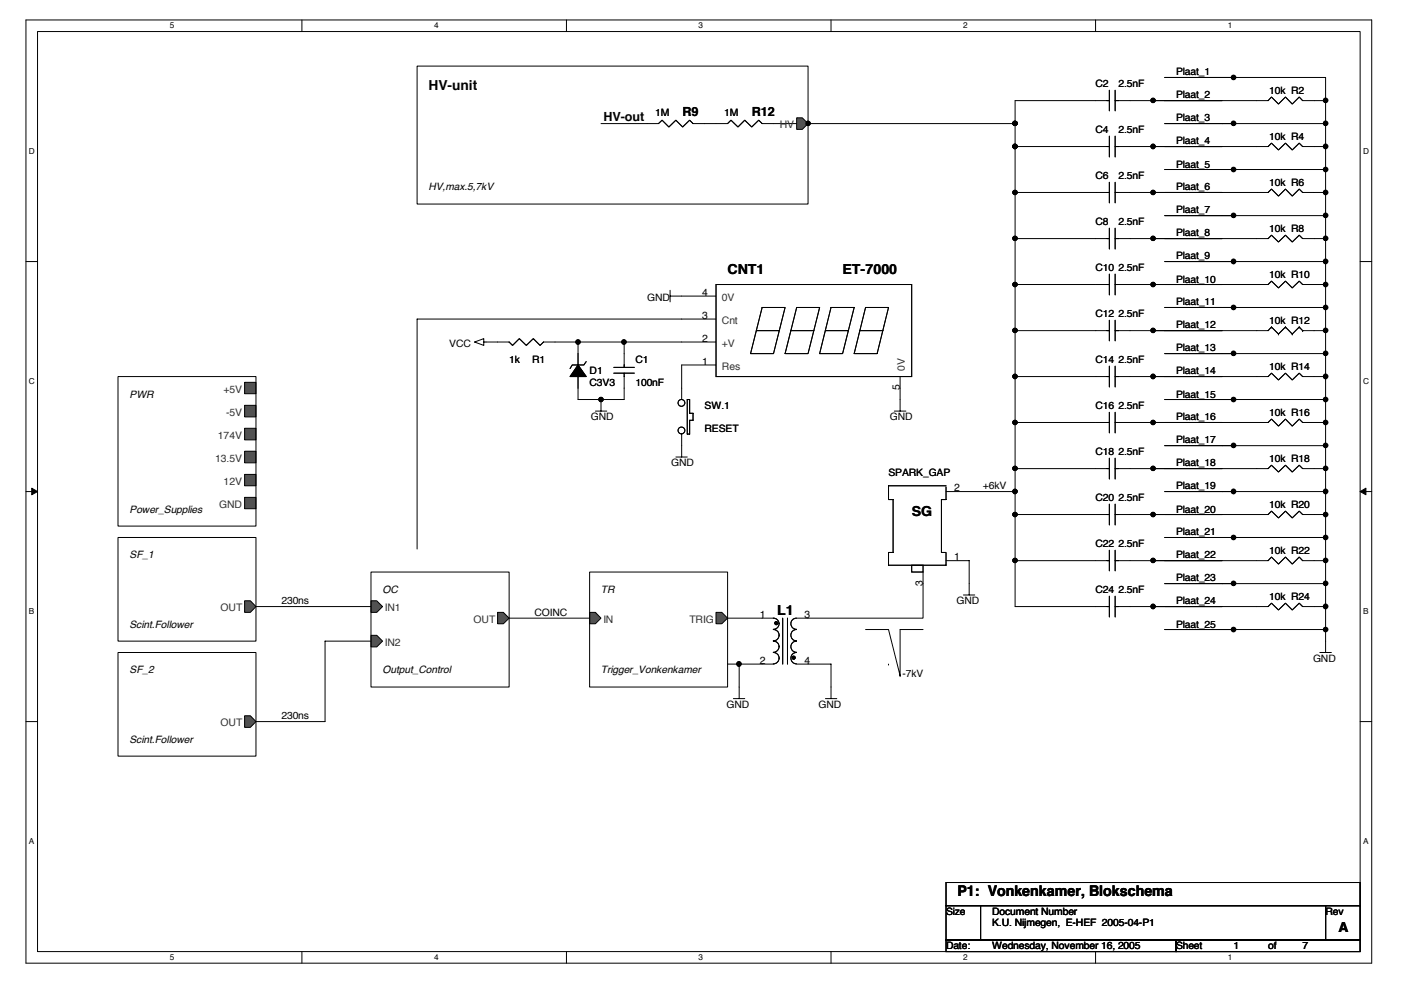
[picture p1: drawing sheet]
<svg xmlns="http://www.w3.org/2000/svg" width="297mm" height="210mm" viewBox="0 0 297 210" stroke-linecap="round" stroke-linejoin="round" font-family="sans-serif">
<path d="M5.5 4.2h285.3v200h-285.3zM8 6.7h280.4v195.1h-280.4z" fill="none" stroke="#000" stroke-width=".21"/>
<g fill="#fff">
<path d="M36 4.5h.9v1.9h-.9z"/>
<path d="M36 202h.9v1.9h-.9z"/>
</g>
<path d="M64 4.2v2.5M64 201.8v2.4" fill="none" stroke="#000" stroke-width=".21"/>
<g fill="#fff">
<path d="M92 4.5h1v1.9h-1z"/>
<path d="M92 202h1v1.9h-1z"/>
</g>
<path d="M120.1 4.2v2.5M120.1 201.8v2.4" fill="none" stroke="#000" stroke-width=".21"/>
<g fill="#fff">
<path d="M148.1 4.5h1v1.9h-1z"/>
<path d="M148.1 202h1v1.9h-1z"/>
</g>
<path d="M176.2 4.2v2.5M176.2 201.8v2.4" fill="none" stroke="#000" stroke-width=".21"/>
<g fill="#fff">
<path d="M204.2 4.5h.9v1.9h-.9z"/>
<path d="M204.2 202h.9v1.9h-.9z"/>
</g>
<path d="M232.3 4.2v2.5M232.3 201.8v2.4" fill="none" stroke="#000" stroke-width=".21"/>
<g fill="#fff">
<path d="M260.3 4.5h.9v1.9h-.9z"/>
<path d="M260.3 202h.9v1.9h-.9z"/>
<path d="M6.1 31.1h1.3v1.9h-1.3z"/>
<path d="M289 31.1h1.2v1.9h-1.2z"/>
<path d="M6.1 79.8h1.3v1.9h-1.3z"/>
<path d="M289 79.8h1.2v1.9h-1.2z"/>
</g>
<path d="M5.5 55.5h2.5M288.4 55.5h2.4" fill="none" stroke="#000" stroke-width=".21"/>
<g fill="#fff">
<path d="M6.1 128.6h1.2v1.9h-1.2z"/>
<path d="M289 128.6h1.2v1.9h-1.2z"/>
</g>
<path d="M5.5 104.2h2.5M288.4 104.2h2.4" fill="none" stroke="#000" stroke-width=".21"/>
<path d="M6.7 103.5l1.3 .7-1.3 .7zM288.4 104.2l1.2-.7v1.4z" fill="#000" stroke="#000" stroke-width=".21"/>
<g fill="#fff">
<path d="M6.1 177.4h1.2v1.9h-1.2z"/>
<path d="M289 177.4h1.2v1.9h-1.2z"/>
</g>
<g fill="none" stroke="#000" stroke-width=".21">
<path d="M235.2 19.1v4.4M236.4 19.1v4.4M259.1 16.4h22v14.7M127.4 26.2h12.2l.8-.7 1.4 1.4 1.5-1.4 1.4 1.4 1.5-1.4 .7 .7h7.4l.7-.7 1.5 1.4 1.4-1.4 1.5 1.4 1.5-1.4 .7 .7h53.6M215.2 31.1h17.1M235.2 21.3h-20v107.3h17.1M236.4 21.3h30M239.6 31.1h26.8M246.9 35.9h34.2v4.9M246.9 26.2h34.2M278.6 31.1h2.5v4.8M278.6 21.3h2.5"/>
<path d="M215.2 40.8h17.1M215.2 50.6h17.1M239.6 40.8h29.3l.7-.7 1.5 1.5 1.4-1.5 1.5 1.5 1.5-1.5 .7 .7h4.9v4.9M239.6 50.6h29.3l.7-.7 1.5 1.4 1.4-1.4 1.5 1.4 1.5-1.4 .7 .7h4.9v4.9M259.1 45.7h22v4.9M259.1 55.5h22M281.1 55.5v4.8M100.6 72.5l2-.7v1.4zM102.6 72.5h2.9M117.7 72.5h26.8M122.6 79.8v4.9h9.7v-2.4M122.6 72.5v4.9"/>
<path d="M124.3 76.7l-.5 .7h-2.5l-.4 .7M132.3 72.5v2.5M142.1 62.8h2.4M142.1 61.6v2.4M144.5 77.4v7.3M144.5 67.6h-56.1v48.8M215.2 79.8h20M215.2 60.3h17.1M215.2 70.1h17.1M235.2 77.6v4.4M236.4 79.8h30M236.4 77.6v4.4"/>
<path d="M239.6 60.3h26.8M239.6 70.1h29.3M246.9 65.2h34.2M259.1 75h22M268.9 70.1l.7-.8 1.5 1.5 1.4-1.5 1.5 1.5 1.5-1.5 .7 .8M269.6 69.3h.1M269.6 69.3l-.7 .8M269.6 69.3l1.5 1.5M271.1 70.8h.1M272.5 69.3h.1M272.5 69.3l-1.4 1.5M272.5 69.3l1.5 1.5"/>
<path d="M274 70.8h.1M275.5 69.3h.1M275.5 69.3l-1.5 1.5M275.5 69.3l.7 .8M276.2 70.1h.1M276.2 70.1h4.9M278.6 60.3h2.5v4.9M278.6 79.8h2.5v4.9M281.1 65.2v14.6M126.2 87.2h2.5M127.4 84.7v2.5M143.3 96.9h2.4"/>
<path d="M144.5 92v4.9M145.7 84.7h.5v2.9h.7v1.5h-.7v2.9h-.5zM189.6 87.2h2.5M190.8 82.3v4.9M215.2 89.6h17.1M215.2 99.4h17.1M239.6 99.4h29.3l.7-.8 1.5 1.5 1.4-1.5 1.5 1.5 1.5-1.5 .7 .8h4.9v4.8M239.6 89.6h26.8M246.9 84.7h34.2M259.1 94.5h22M278.6 89.6h2.5v4.9M281.1 84.7v4.9"/>
<path d="M281.1 94.5v4.9M203 118.9h2.5v7.3M203 104.2h12.2M215.2 109.1h20M215.2 118.9h20M235.2 106.9v4.4M235.2 116.7v4.3M236.4 118.9h32.5l.7-.8 1.5 1.5 1.4-1.5 1.5 1.5 1.5-1.5 .7 .8h4.9v4.8M236.4 109.1h30M236.4 106.9v4.4M236.4 116.7v4.3M246.9 114h34.2"/>
<path d="M259.1 104.2h22v4.9M278.6 109.1h2.5v4.9M281.1 114v4.9M54.3 128.6h24.4M78.7 135.9h-9.8v17.1h-14.6M107.9 131.1h17.1M154.3 131.1h7.3M183.5 133.5h4.9l2.4 9.8v-9.8h4.9M195.7 123.7v7.4h-24.4M204.3 126.2h2.4M239.6 128.6h26.8M246.9 133.5h34.2v4.8"/>
<path d="M246.9 123.7h34.2M278.6 128.6h2.5v4.9M279.8 138.3h2.5M281.1 123.7v4.9M5.5 153h2.5M154.3 140.8h7.3M155.5 148.1h2.4M156.7 140.8v7.3M171.3 140.8h4.9v7.3M175 148.1h2.4M188.4 140.8h.1M190.8 143.3h.1"/>
<path d="M288.4 153h2.4M200.6 187.1h87.8v4.9h-87.8zM200.6 192h7.3v7.3h-7.3zM200.6 199.3h48.7v2.5h-48.7zM207.9 192h73.2v7.3h-73.2zM249.3 199.3h39.1v2.5h-39.1zM281.1 192h7.3v7.3h-7.3z"/>
<circle cx="144.5" cy="91.3" r=".72"/>
<circle cx="144.5" cy="85.4" r=".72"/>
</g>
<g fill="#000" stroke="#000" stroke-width=".21">
<path d="M122.6 77.4l1.7 2.4h-3.4z" fill-rule="evenodd"/>
<path d="M122.6 77.4l1.7 2.4h-3.4z" fill-rule="evenodd"/>
<circle cx="261.5" cy="16.4" r=".47"/>
<circle cx="171.3" cy="26.2" r=".47"/>
<circle cx="215.2" cy="31" r=".49"/>
<circle cx="215.2" cy="26.2" r=".48"/>
<circle cx="244.5" cy="31" r=".48"/>
<circle cx="244.5" cy="21.3" r=".47"/>
<circle cx="261.5" cy="35.9" r=".47"/>
<circle cx="261.5" cy="26.2" r=".47"/>
<circle cx="281" cy="31" r=".48"/>
<circle cx="281" cy="35.9" r=".47"/>
<circle cx="281" cy="26.2" r=".47"/>
<circle cx="281" cy="21.3" r=".47"/>
<circle cx="215.2" cy="40.8" r=".48"/>
<circle cx="215.2" cy="50.5" r=".48"/>
<circle cx="244.5" cy="40.8" r=".47"/>
<circle cx="244.5" cy="50.5" r=".47"/>
<circle cx="261.5" cy="55.4" r=".48"/>
<circle cx="261.5" cy="45.7" r=".47"/>
<circle cx="281" cy="55.4" r=".48"/>
<circle cx="281" cy="40.8" r=".47"/>
<circle cx="281" cy="45.7" r=".47"/>
<circle cx="281" cy="50.5" r=".47"/>
<circle cx="122.5" cy="72.5" r=".47"/>
<circle cx="132.3" cy="72.5" r=".47"/>
<circle cx="215.2" cy="79.8" r=".49"/>
<circle cx="215.2" cy="70.1" r=".48"/>
<circle cx="215.2" cy="60.3" r=".48"/>
<circle cx="244.5" cy="79.8" r=".48"/>
<circle cx="244.5" cy="60.3" r=".47"/>
<circle cx="244.5" cy="70.1" r=".47"/>
<circle cx="261.5" cy="65.2" r=".47"/>
<circle cx="261.5" cy="74.9" r=".47"/>
<circle cx="281" cy="79.8" r=".48"/>
<circle cx="281" cy="70.1" r=".47"/>
<circle cx="281" cy="65.2" r=".47"/>
<circle cx="281" cy="60.3" r=".47"/>
<circle cx="281" cy="74.9" r=".47"/>
<circle cx="127.4" cy="84.7" r=".47"/>
<circle cx="215.2" cy="89.6" r=".48"/>
<circle cx="215.2" cy="99.3" r=".48"/>
<circle cx="244.5" cy="89.6" r=".47"/>
<circle cx="244.5" cy="99.3" r=".47"/>
<circle cx="261.5" cy="94.4" r=".47"/>
<circle cx="261.5" cy="84.7" r=".47"/>
<circle cx="281" cy="94.4" r=".47"/>
<circle cx="281" cy="89.6" r=".47"/>
<circle cx="281" cy="84.7" r=".47"/>
<circle cx="281" cy="99.3" r=".47"/>
<circle cx="215.2" cy="104.2" r=".49"/>
<circle cx="215.2" cy="109.1" r=".48"/>
<circle cx="215.2" cy="118.8" r=".48"/>
<circle cx="244.5" cy="109.1" r=".47"/>
<circle cx="244.5" cy="118.8" r=".47"/>
<circle cx="261.5" cy="104.2" r=".48"/>
<circle cx="261.5" cy="114" r=".47"/>
<circle cx="281" cy="104.2" r=".48"/>
<circle cx="281" cy="114" r=".47"/>
<circle cx="281" cy="109.1" r=".47"/>
<circle cx="281" cy="118.8" r=".47"/>
<circle cx="244.5" cy="128.6" r=".48"/>
<circle cx="261.5" cy="123.7" r=".47"/>
<circle cx="261.5" cy="133.5" r=".47"/>
<circle cx="281" cy="128.6" r=".48"/>
<circle cx="281" cy="123.7" r=".47"/>
<circle cx="281" cy="133.5" r=".47"/>
<circle cx="156.7" cy="140.8" r=".48"/>
</g>
<g fill="#525252" stroke="#000" stroke-width=".21">
<path d="M125 129.8h1.2l1.2 1.3-1.2 1.1h-1.2z" fill-rule="evenodd"/>
<path d="M151.8 129.8h1.2l1.3 1.3-1.3 1.1h-1.2z" fill-rule="evenodd"/>
</g>
<path d="M244.5 70.1h14.6M125 121.3h29.3v24.4h-29.3zM232.3 128.6h2.9M235.2 126.4v4.4M236.4 128.6h3.2M236.4 126.4v4.4" fill="none" stroke="#000" stroke-width=".21"/>
<path d="M168.9 25h1.2l1.2 1.2-1.2 1.2h-1.2z" fill-rule="evenodd" fill="#525252" stroke="#000" stroke-width=".21"/>
<path d="M88.4 14h82.9v29.3h-82.9zM235.2 38.6v4.4M236.4 38.6v4.4M232.3 40.8h2.9M236.4 40.8h3.2M246.9 55.5h14.6M246.9 104.2h14.6" fill="none" stroke="#000" stroke-width=".21"/>
<path d="M51.9 151.8h1.2l1.2 1.2-1.2 1.2h-1.2z" fill-rule="evenodd" fill="#525252" stroke="#000" stroke-width=".21"/>
<path d="M266.4 31.1h2.5l.7-.7 1.5 1.4 1.4-1.4 1.5 1.4 1.5-1.4 .7 .7h2.4M244.5 89.6h14.6M25 138.3h29.3v22h-29.3z" fill="none" stroke="#000" stroke-width=".21"/>
<g fill="#525252" stroke="#000" stroke-width=".21">
<path d="M78.7 127.4h1.2l1.2 1.2-1.2 1.2h-1.2z" fill-rule="evenodd"/>
<path d="M105.5 129.8h1.2l1.2 1.3-1.2 1.1h-1.2z" fill-rule="evenodd"/>
<path d="M78.7 134.7h1.2l1.2 1.2-1.2 1.3h-1.2z" fill-rule="evenodd"/>
</g>
<g fill="none" stroke="#000" stroke-width=".21">
<path d="M232.3 31.1h2.9M235.2 28.9v4.4M236.4 31.1h3.2M236.4 28.9v4.4M244.5 21.3h14.6M232.3 50.6h2.9M235.2 48.4v4.4M235.2 58.1v4.4M236.4 48.4v4.4M236.4 58.1v4.4M236.4 50.6h3.2M244.5 40.8h14.6"/>
<path d="M144.5 62.8h7.3M144.5 67.6h7.3M144.5 72.5h7.3M144.5 77.4h7.3M151.8 60.3h41.5v19.5h-41.5zM160.4 70.1h4.8M161.6 65.2h4.9l-2.5 9.8h-4.9zM167.7 70.1h4.9M168.9 65.2h4.9l-2.5 9.8h-4.8zM175 70.1h4.9M176.2 65.2h4.9l-2.5 9.8h-4.8zM182.3 70.1h4.9"/>
<path d="M183.5 65.2h4.9l-2.4 9.8h-4.9zM190.8 79.8v2.5M232.3 60.3h2.9M232.3 70.1h2.9M235.2 67.9v4.4M236.4 60.3h3.2M236.4 67.9v4.4M236.4 70.1h3.2M244.5 60.3h14.6M246.9 75h14.6M266.4 60.3h2.5l.7-.7 1.5 1.4 1.4-1.4 1.5 1.4 1.5-1.4 .7 .7h2.4M266.4 79.8h2.5l.7-.7 1.5 1.5 1.4-1.5 1.5 1.5 1.5-1.5 .7 .7h2.4"/>
<path d="M232.3 89.6h2.9M235.2 87.4v4.4M236.4 87.4v4.4M236.4 89.6h3.2M266.4 89.6h2.5l.7-.7 1.5 1.4 1.4-1.4 1.5 1.4 1.5-1.4 .7 .7h2.4M244.5 109.1h14.6M244.5 118.9h14.6M266.4 109.1h2.5l.7-.7 1.5 1.4 1.4-1.4 1.5 1.4 1.5-1.4 .7 .7h2.4M78.7 121.3h29.2v24.4h-29.2zM161.6 131.1h2.4M164 131.1a1.19 1.19 0 0 1 1.2 1.1 1.19 1.19 0 0 1-1.2 1.2M164 133.5a1.21 1.21 0 0 1 1.2 1.2 1.21 1.21 0 0 1-1.2 1.2"/>
<path d="M164 135.9a1.19 1.19 0 0 1 1.2 1.2 1.19 1.19 0 0 1-1.2 1.2M164 138.3a1.21 1.21 0 0 1 1.2 1.3 1.21 1.21 0 0 1-1.2 1.2M165.9 131.1v9.7M167 131.1v9.7M168.9 131.1a1.19 1.19 0 0 0-1.2 1.1 1.19 1.19 0 0 0 1.2 1.2M168.9 133.5a1.21 1.21 0 0 0-1.2 1.2 1.21 1.21 0 0 0 1.2 1.2M168.9 135.9a1.19 1.19 0 0 0-1.2 1.2 1.19 1.19 0 0 0 1.2 1.2M168.9 138.3a1.21 1.21 0 0 0-1.2 1.3 1.21 1.21 0 0 0 1.2 1.2M168.9 131.1h2.4M266.4 128.6h2.5l.7-.7 1.5 1.4 1.4-1.4 1.5 1.4 1.5-1.4 .7 .7h2.4M161.6 140.8h2.4M168.9 140.8h2.4"/>
</g>
<g fill="#000" stroke="#000" stroke-width=".21">
<circle cx="164.6" cy="132.1" r=".34"/>
<circle cx="168.3" cy="139.4" r=".34"/>
</g>
<path d="M51.9 127.4h1.2l1.2 1.2-1.2 1.2h-1.2z" fill-rule="evenodd" fill="#525252" stroke="#000" stroke-width=".21"/>
<path d="M246.9 16.4h14.6M105.5 72.5h2.4l.8 .7 1.4-1.4 1.5 1.4 1.5-1.4 1.4 1.4 .7-.7h2.5M232.3 99.4h2.9M235.2 97.2v4.4M236.4 99.4h3.2M236.4 97.2v4.4M246.9 94.5h14.6M25 114h29.3v21.9h-29.3z" fill="none" stroke="#000" stroke-width=".21"/>
<g fill="#525252" stroke="#000" stroke-width=".21">
<path d="M51.9 81.1h2.4v2.4h-2.4z" fill-rule="evenodd"/>
<path d="M51.9 85.9h2.4v2.5h-2.4z" fill-rule="evenodd"/>
<path d="M51.9 90.8h2.4v2.5h-2.4z" fill-rule="evenodd"/>
<path d="M51.9 95.7h2.4v2.4h-2.4z" fill-rule="evenodd"/>
<path d="M51.9 100.6h2.4v2.4h-2.4z" fill-rule="evenodd"/>
<path d="M51.9 105.5h2.4v2.4h-2.4z" fill-rule="evenodd"/>
</g>
<g fill="none" stroke="#000" stroke-width=".21">
<path d="M266.4 21.3h2.5l.7-.7 1.5 1.5 1.4-1.5 1.5 1.5 1.5-1.5 .7 .7h2.4M246.9 45.7h14.6M25 79.8h29.3v31.7h-29.3zM130.1 79.1h4.4M130.1 77.9h4.4M132.3 75v2.9M132.3 79.1v3.2M193.3 119.8h2.4v1.5h-2.4zM200.6 103.3v2.6h-1v11.2h1v2.7h-12.2v-2.7h1v-11.2h-1M200.6 104.2h2.4M200.6 118.9h2.4M200.6 103h-12.2v2.7"/>
<path d="M195.7 121.3v2.4"/>
</g>
<g fill="#000" stroke="#000" stroke-width=".21">
<circle cx="261.5" cy="16.4" r=".47"/>
<circle cx="171.3" cy="26.2" r=".47"/>
<circle cx="215.2" cy="31" r=".49"/>
<circle cx="215.2" cy="26.2" r=".48"/>
<circle cx="244.5" cy="31" r=".48"/>
<circle cx="244.5" cy="21.3" r=".47"/>
<circle cx="261.5" cy="35.9" r=".47"/>
<circle cx="261.5" cy="26.2" r=".47"/>
<circle cx="281" cy="31" r=".48"/>
<circle cx="281" cy="35.9" r=".47"/>
<circle cx="281" cy="26.2" r=".47"/>
<circle cx="281" cy="21.3" r=".47"/>
<circle cx="215.2" cy="40.8" r=".48"/>
<circle cx="215.2" cy="50.5" r=".48"/>
<circle cx="244.5" cy="40.8" r=".47"/>
<circle cx="244.5" cy="50.5" r=".47"/>
<circle cx="261.5" cy="55.4" r=".48"/>
<circle cx="261.5" cy="45.7" r=".47"/>
<circle cx="281" cy="55.4" r=".48"/>
<circle cx="281" cy="40.8" r=".47"/>
<circle cx="281" cy="45.7" r=".47"/>
<circle cx="281" cy="50.5" r=".47"/>
<circle cx="122.5" cy="72.5" r=".47"/>
<circle cx="132.3" cy="72.5" r=".47"/>
<circle cx="215.2" cy="79.8" r=".49"/>
<circle cx="215.2" cy="70.1" r=".48"/>
<circle cx="215.2" cy="60.3" r=".48"/>
<circle cx="244.5" cy="79.8" r=".48"/>
<circle cx="244.5" cy="60.3" r=".47"/>
<circle cx="244.5" cy="70.1" r=".47"/>
<circle cx="261.5" cy="65.2" r=".47"/>
<circle cx="261.5" cy="74.9" r=".47"/>
<circle cx="281" cy="79.8" r=".48"/>
<circle cx="281" cy="70.1" r=".47"/>
<circle cx="281" cy="65.2" r=".47"/>
<circle cx="281" cy="60.3" r=".47"/>
<circle cx="281" cy="74.9" r=".47"/>
<circle cx="127.4" cy="84.7" r=".47"/>
<circle cx="215.2" cy="89.6" r=".48"/>
<circle cx="215.2" cy="99.3" r=".48"/>
<circle cx="244.5" cy="89.6" r=".47"/>
<circle cx="244.5" cy="99.3" r=".47"/>
<circle cx="261.5" cy="94.4" r=".47"/>
<circle cx="261.5" cy="84.7" r=".47"/>
<circle cx="281" cy="94.4" r=".47"/>
<circle cx="281" cy="89.6" r=".47"/>
<circle cx="281" cy="84.7" r=".47"/>
<circle cx="281" cy="99.3" r=".47"/>
<circle cx="215.2" cy="104.2" r=".49"/>
<circle cx="215.2" cy="109.1" r=".48"/>
<circle cx="215.2" cy="118.8" r=".48"/>
<circle cx="244.5" cy="109.1" r=".47"/>
<circle cx="244.5" cy="118.8" r=".47"/>
<circle cx="261.5" cy="104.2" r=".48"/>
<circle cx="261.5" cy="114" r=".47"/>
<circle cx="281" cy="104.2" r=".48"/>
<circle cx="281" cy="114" r=".47"/>
<circle cx="281" cy="109.1" r=".47"/>
<circle cx="281" cy="118.8" r=".47"/>
<circle cx="244.5" cy="128.6" r=".48"/>
<circle cx="261.5" cy="123.7" r=".47"/>
<circle cx="261.5" cy="133.5" r=".47"/>
<circle cx="281" cy="128.6" r=".48"/>
<circle cx="281" cy="123.7" r=".47"/>
<circle cx="281" cy="133.5" r=".47"/>
<circle cx="156.7" cy="140.8" r=".48"/>
</g>
<text font-size="3.1" x="203" y="190">P1: Vonkenkamer, Blokschema</text>
<g font-size="2.9">
<text x="90.8" y="19.1">HV-unit</text>
<text x="154.3" y="58.2">CNT1</text>
<text x="178.6" y="58.2">ET-7000</text>
<text x="193.3" y="109.4">SG</text>
<text x="164.8" y="130.3">L1</text>
<text x="283.8" y="197.7">A</text>
</g>
<g font-size="2.7">
<text x="127.9" y="25.7">HV-out</text>
<text x="144.7" y="24.5">R9</text>
<text x="159.4" y="24.5">R12</text>
</g>
<g font-size="2.2">
<text x="249.3" y="16">Plaat_1</text>
<text x="232.3" y="18.4">C2</text>
<text x="237.2" y="18.4">2.5nF</text>
<text x="249.3" y="20.9">Plaat_2</text>
<text x="269.1" y="19.9">10k R2</text>
<text x="138.9" y="24.5">1M</text>
<text x="153.5" y="24.5">1M</text>
<text x="232.3" y="28.2">C4</text>
<text x="237.2" y="28.2">2.5nF</text>
<text x="249.3" y="25.7">Plaat_3</text>
<text x="269.1" y="29.6">10k R4</text>
<text x="249.3" y="30.6">Plaat_4</text>
<text x="249.3" y="35.5">Plaat_5</text>
<text x="90.8" y="40.4">HV,max.5,7kV</text>
<text x="232.3" y="37.9">C6</text>
<text x="237.2" y="37.9">2.5nF</text>
<text x="249.3" y="40.4">Plaat_6</text>
<text x="269.1" y="39.4">10k R6</text>
<text x="232.3" y="47.7">C8</text>
<text x="237.2" y="47.7">2.5nF</text>
<text x="249.3" y="45.3">Plaat_7</text>
<text x="249.3" y="50.1">Plaat_8</text>
<text x="269.1" y="49.1">10k R8</text>
<text x="232.3" y="57.4">C10 2.5nF</text>
<text x="249.3" y="55">Plaat_9</text>
<text x="249.3" y="59.9">Plaat_10</text>
<text x="269.1" y="58.9">10k R10</text>
<text x="137.2" y="63.8">GND</text>
<text x="148.9" y="62.7">4</text>
<text x="249.3" y="64.8">Plaat_11</text>
<text x="148.9" y="67.6">3</text>
<text x="232.3" y="67.2">C12 2.5nF</text>
<text x="249.3" y="69.6">Plaat_12</text>
<text x="269.1" y="68.7">10k R12</text>
<text x="95.2" y="73.5">VCC</text>
<text x="107.9" y="77">1k</text>
<text x="112.8" y="77">R1</text>
<text x="134.7" y="77">C1</text>
<text x="148.9" y="72.5">2</text>
<text x="148.9" y="77.3">1</text>
<text x="232.3" y="77">C14 2.5nF</text>
<text x="249.3" y="74.5">Plaat_13</text>
<text x="125" y="79.4">D1</text>
<text x="125" y="81.8">C3V3</text>
<text x="134.7" y="81.8">100nF</text>
<text x="190.8" y="82.8" transform="rotate(-90 190.8 82.8)">5</text>
<text x="249.3" y="79.4">Plaat_14</text>
<text x="269.1" y="78.4">10k R14</text>
<text x="27.5" y="84.3">PWR</text>
<text x="125.3" y="89.2">GND</text>
<text x="149.4" y="86.7">SW.1</text>
<text x="188.6" y="89.2">GND</text>
<text x="232.3" y="86.7">C16 2.5nF</text>
<text x="249.3" y="84.3">Plaat_15</text>
<text x="249.3" y="89.2">Plaat_16</text>
<text x="269.1" y="88.2">10k R16</text>
<text x="149.4" y="91.6">RESET</text>
<text x="249.3" y="94">Plaat_17</text>
<text x="142.3" y="98.9">GND</text>
<text x="188.4" y="100.8">SPARK_GAP</text>
<text x="232.3" y="96.5">C18 2.5nF</text>
<text x="249.3" y="98.9">Plaat_18</text>
<text x="269.1" y="97.9">10k R18</text>
<text x="202.3" y="104.2">2</text>
<text x="208.4" y="103.7">+6kV</text>
<text x="232.3" y="106.2">C20 2.5nF</text>
<text x="249.3" y="103.8">Plaat_19</text>
<text x="269.1" y="107.7">10k R20</text>
<text x="27.5" y="108.7">Power_Supplies</text>
<text x="249.3" y="113.5">Plaat_21</text>
<text x="249.3" y="108.7">Plaat_20</text>
<text x="27.5" y="118.4">SF_1</text>
<text x="202.3" y="118.8">1</text>
<text x="232.3" y="116">C22 2.5nF</text>
<text x="249.3" y="118.4">Plaat_22</text>
<text x="269.1" y="117.4">10k R22</text>
<text x="81.1" y="125.7">OC</text>
<text x="127.4" y="125.7">TR</text>
<text x="195.7" y="124.2" transform="rotate(-90 195.7 124.2)">3</text>
<text x="232.3" y="125.7">C24 2.5nF</text>
<text x="249.3" y="123.3">Plaat_23</text>
<text x="59.7" y="128.1">230ns</text>
<text x="113.3" y="130.6">COINC</text>
<text x="161.1" y="131">1</text>
<text x="170.6" y="131">3</text>
<text x="202.8" y="128.1">GND</text>
<text x="249.3" y="128.1">Plaat_24</text>
<text x="269.1" y="127.2">10k R24</text>
<text x="27.5" y="133.1">Scint.Follower</text>
<text x="249.3" y="133.1">Plaat_25</text>
<text x="27.5" y="142.8">SF_2</text>
<text x="81.1" y="142.8">Output_Control</text>
<text x="127.4" y="142.8">Trigger_Vonkenkamer</text>
<text x="161.1" y="140.8">2</text>
<text x="170.6" y="140.8">4</text>
<text x="191.3" y="143.5">-7kV</text>
<text x="278.4" y="140.3">GND</text>
<text x="59.7" y="152.5">230ns</text>
<text x="154" y="150.1">GND</text>
<text x="173.5" y="150.1">GND</text>
<text x="27.5" y="157.4">Scint.Follower</text>
<text x="200.6" y="194">Size</text>
<text x="210.3" y="194">Document Number</text>
<text x="210.4" y="196.4">K.U. Nijmegen, E-HEF 2005-04-P1</text>
<text x="281" y="194">Rev</text>
<text x="200.6" y="201.3">Date:</text>
<text x="210.4" y="201.3">Wednesday, November 16, 2005</text>
<text x="249.3" y="201.3">Sheet</text>
<text x="261.5" y="201.3">1</text>
<text x="268.9" y="201.3">of</text>
<text x="276.2" y="201.3">7</text>
</g>
<g font-size="2.2" fill="#333">
<text x="165.3" y="27.2">HV</text>
<text x="153" y="63.8">0V</text>
<text x="153" y="68.7">Cnt</text>
<text x="153" y="73.5">+V</text>
<text x="47.4" y="83.3">+5V</text>
<text x="153" y="78.4">Res</text>
<text x="191.9" y="78.6" transform="rotate(-90 191.9 78.6)">0V</text>
<text x="47.9" y="88.2">-5V</text>
<text x="46.2" y="93">174V</text>
<text x="45.6" y="97.9">13.5V</text>
<text x="46.4" y="107.7">GND</text>
<text x="47.4" y="102.8">12V</text>
<text x="46.7" y="129.6">OUT</text>
<text x="81.6" y="129.6">IN1</text>
<text x="81.6" y="136.9">IN2</text>
<text x="100.4" y="132.1">OUT</text>
<text x="127.9" y="132.1">IN</text>
<text x="146.2" y="132.1">TRIG</text>
<text x="46.7" y="154">OUT</text>
</g>
<g font-size="1.7">
<text x="36" y="6">5</text>
<text x="92" y="6">4</text>
<text x="148.1" y="6">3</text>
<text x="204.2" y="6">2</text>
<text x="260.3" y="6">1</text>
<text x="6.1" y="32.6">D</text>
<text x="289" y="32.6">D</text>
<text x="6.1" y="81.4">C</text>
<text x="289" y="81.4">C</text>
<text x="6.1" y="130.1">B</text>
<text x="289" y="130.1">B</text>
<text x="6.1" y="178.9">A</text>
<text x="289" y="178.9">A</text>
<text x="36" y="203.5">5</text>
<text x="92" y="203.5">4</text>
<text x="148.1" y="203.5">3</text>
<text x="204.2" y="203.5">2</text>
<text x="260.3" y="203.5">1</text>
</g>
</svg>
